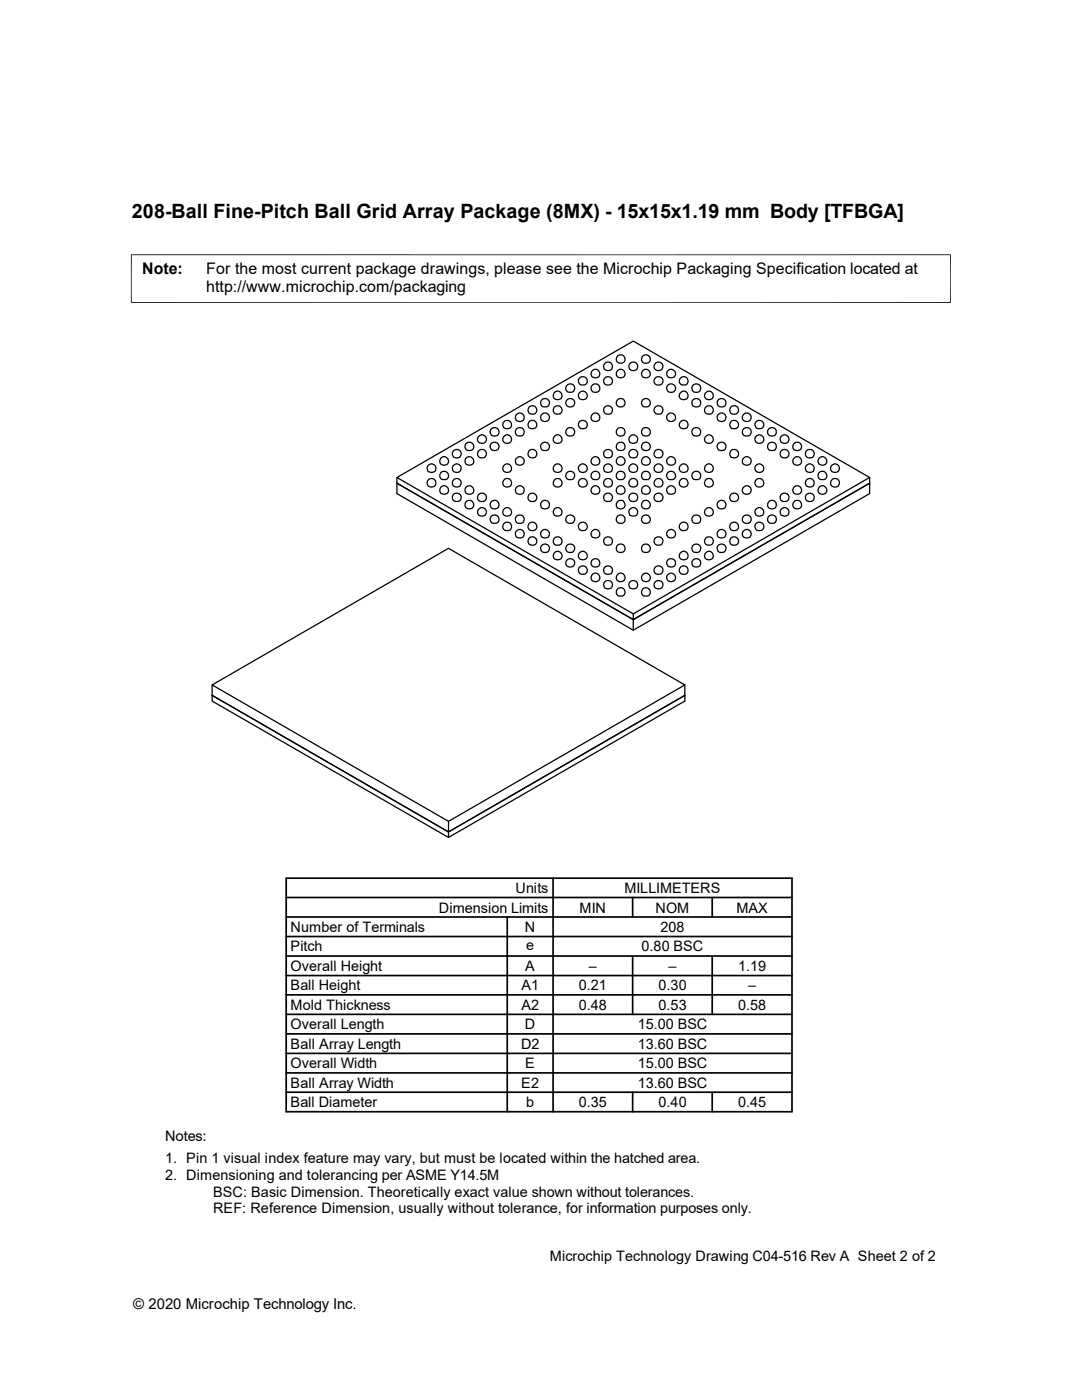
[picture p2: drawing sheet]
<svg xmlns="http://www.w3.org/2000/svg" width="216mm" height="279mm" viewBox="0 0 216 279" stroke-linecap="round" stroke-linejoin="round" font-family="sans-serif">
<g fill="none" stroke="#000" stroke-width=".25">
<path d="M108 79.9a.88 .88 0 0 1 1.4 0 .88 .88 0 0 1-.5 1.4 .88 .88 0 0 1-1-1zM110.7 78.2a.86 .86 0 0 1 1.4 .4 .86 .86 0 0 1-.7 1.2 .86 .86 0 0 1-1-1zM113 77a.88 .88 0 0 1 1.5 0 .88 .88 0 0 1-.5 1.3 .88 .88 0 0 1-1.1-1zM113 79.9a.88 .88 0 0 1 1.5 0 .88 .88 0 0 1-.5 1.4 .88 .88 0 0 1-1.1-1zM115.5 75.6a.88 .88 0 0 1 1.5-.1 .88 .88 0 0 1-.5 1.4 .88 .88 0 0 1-1.1-1zM115.5 78.5a.86 .86 0 0 1 1.4 0 .86 .86 0 0 1-.5 1.3 .86 .86 0 0 1-1-1zM118.1 74.1a.86 .86 0 0 1 1.4 0 .86 .86 0 0 1-.5 1.3 .86 .86 0 0 1-1.1-.9zM118.1 77a.88 .88 0 0 1 1.4 0 .88 .88 0 0 1-.5 1.3 .88 .88 0 0 1-1.1-1zM120.6 75.6a.88 .88 0 0 1 1.4-.1 .88 .88 0 0 1-.5 1.4 .88 .88 0 0 1-1.1-1zM120.8 72.4a.87 .87 0 0 1 1.4 .5 .87 .87 0 0 1-1 1.1 .87 .87 0 0 1-.6-1.3zM123.3 79.7a.88 .88 0 0 1 1.4 .4 .88 .88 0 0 1-.9 1.1 .88 .88 0 0 1-.7-1.3zM123.3 71a.88 .88 0 0 1 1.4 .4 .88 .88 0 0 1-.9 1.1 .88 .88 0 0 1-.7-1.3z"/>
<path d="M123.3 73.9a.86 .86 0 0 1 1.4 .4 .86 .86 0 0 1-.9 1.1 .86 .86 0 0 1-.7-1.3zM125.9 72.4a.87 .87 0 0 1 1.3 .5 .87 .87 0 0 1-.9 1.1 .87 .87 0 0 1-.7-1.3zM128.4 79.7a.88 .88 0 0 1 1.4 .4 .88 .88 0 0 1-1 1.1 .88 .88 0 0 1-.7-1.3zM128.4 71a.88 .88 0 0 1 1.4 .4 .88 .88 0 0 1-1 1.1 .88 .88 0 0 1-.7-1.3zM128.4 73.9a.86 .86 0 0 1 1.3 .3 .86 .86 0 0 1-.7 1.2 .86 .86 0 0 1-1-.9zM130.6 75.6a.88 .88 0 0 1 1.5-.1 .88 .88 0 0 1-.5 1.4 .88 .88 0 0 1-1.1-1zM130.9 72.4a.87 .87 0 0 1 1.4 .5 .87 .87 0 0 1-1 1.1 .87 .87 0 0 1-.7-1.3zM133.1 74.1a.86 .86 0 0 1 1.5 0 .86 .86 0 0 1-.5 1.3 .86 .86 0 0 1-1.1-.9zM133.1 77a.88 .88 0 0 1 1.5 0 .88 .88 0 0 1-.5 1.3 .88 .88 0 0 1-1.1-1zM135.7 75.6a.88 .88 0 0 1 1.4-.1 .88 .88 0 0 1-.5 1.4 .88 .88 0 0 1-1-1zM135.7 78.5a.86 .86 0 0 1 1.4 0 .86 .86 0 0 1-.5 1.3 .86 .86 0 0 1-1-1zM138.2 77a.88 .88 0 0 1 1.4 0 .88 .88 0 0 1-.5 1.3 .88 .88 0 0 1-1.1-1z"/>
<path d="M138.2 79.9a.88 .88 0 0 1 1.4 0 .88 .88 0 0 1-.5 1.4 .88 .88 0 0 1-1.1-1zM140.7 78.5a.85 .85 0 0 1 1.4 0 .85 .85 0 0 1-.5 1.3 .85 .85 0 0 1-1-1zM143.2 79.9a.88 .88 0 0 1 1.5 0 .88 .88 0 0 1-.5 1.4 .88 .88 0 0 1-1.1-1zM79.2 95.3l47.2-27.2 47.1 27.2-47.1 27.2zM79.2 96.4l47.2 27.3 47.1-27.3M79.2 95.3v3.2l47.2 27.3 47.1-27.3v-3.2M85.3 93a.86 .86 0 0 1 1.5 0 .86 .86 0 0 1-.5 1.3 .86 .86 0 0 1-1.1-1zM85.6 95.6a.87 .87 0 0 1 1.4 .5 .87 .87 0 0 1-1 1.1 .87 .87 0 0 1-.7-1.3zM88.1 97.1a.86 .86 0 0 1 1.4 .4 .86 .86 0 0 1-1 1.1 .86 .86 0 0 1-.6-1.2zM88.1 91.3a.86 .86 0 0 1 1.4 .4 .86 .86 0 0 1-1 1.1 .86 .86 0 0 1-.6-1.2zM88.1 94.2a.88 .88 0 0 1 1.4 .4 .88 .88 0 0 1-.9 1.1 .88 .88 0 0 1-.7-1.3zM90.4 98.8a.88 .88 0 0 1 1.4 0 .88 .88 0 0 1-.5 1.3 .88 .88 0 0 1-1-1z"/>
<path d="M90.4 90.1a.88 .88 0 0 1 1.4-.1 .88 .88 0 0 1-.5 1.4 .88 .88 0 0 1-1-1zM90.4 93a.86 .86 0 0 1 1.4 0 .86 .86 0 0 1-.5 1.3 .86 .86 0 0 1-1-1zM90.6 95.6a.87 .87 0 0 1 1.4 .5 .87 .87 0 0 1-.9 1.1 .87 .87 0 0 1-.7-1.3zM92.9 88.6a.89 .89 0 0 1 1.4-.1 .89 .89 0 0 1-.2 1.4 .89 .89 0 0 1-1.3-.6zM92.9 91.6a.89 .89 0 0 1 1.4-.2 .89 .89 0 0 1-.2 1.4 .89 .89 0 0 1-1.3-.6zM93.1 100a.87 .87 0 0 1 1.4 .5 .87 .87 0 0 1-.9 1.1 .87 .87 0 0 1-.7-1.3zM93.1 97.1a.86 .86 0 0 1 1.3 .4 .86 .86 0 0 1-.6 1.2 .86 .86 0 0 1-1-1zM95.4 98.8a.88 .88 0 0 1 1.5 0 .88 .88 0 0 1-.5 1.3 .88 .88 0 0 1-1.1-1zM95.7 87a.86 .86 0 0 1 1.2 .4 .86 .86 0 0 1-.7 1.1 .86 .86 0 0 1-.9-1zM95.7 89.8a.87 .87 0 0 1 1.3 .6 .87 .87 0 0 1-1 1 .87 .87 0 0 1-.6-1.3zM97.9 85.7a.88 .88 0 0 1 1.5 0 .88 .88 0 0 1-.5 1.3 .88 .88 0 0 1-1.1-.9zM98.2 88.4a.88 .88 0 0 1 1.3 .4 .88 .88 0 0 1-.8 1.2 .88 .88 0 0 1-.9-1z"/>
<path d="M98.2 100a.87 .87 0 0 1 1.3 .5 .87 .87 0 0 1-.9 1.1 .87 .87 0 0 1-.7-1.3zM100.5 84.3a.88 .88 0 0 1 1.4-.1 .88 .88 0 0 1-.5 1.4 .88 .88 0 0 1-1.1-1zM100.5 87.2a.86 .86 0 0 1 1.4 0 .86 .86 0 0 1-.5 1.3 .86 .86 0 0 1-1.1-1zM100.5 93a.86 .86 0 0 1 1.4 0 .86 .86 0 0 1-.5 1.3 .86 .86 0 0 1-1.1-1zM100.7 95.6a.86 .86 0 0 1 1.4 .5 .86 .86 0 0 1-1 1.1 .86 .86 0 0 1-.6-1.3zM103 85.7a.88 .88 0 0 1 1.4 0 .88 .88 0 0 1-.5 1.3 .88 .88 0 0 1-1.1-.9zM103 97.4a.86 .86 0 0 1 1.4-.1 .86 .86 0 0 1-.5 1.4 .86 .86 0 0 1-1.1-1zM103 82.8a.86 .86 0 0 1 1.4 0 .86 .86 0 0 1-.5 1.3 .86 .86 0 0 1-1.1-.9zM103.2 91.3a.86 .86 0 0 1 1.3 .5 .86 .86 0 0 1-.7 1.1 .86 .86 0 0 1-1-1zM105.7 89.8a.88 .88 0 0 1 1.4 .5 .88 .88 0 0 1-.9 1.1 .88 .88 0 0 1-.7-1.3zM105.7 98.6a.88 .88 0 0 1 1.4 .4 .88 .88 0 0 1-.9 1.1 .88 .88 0 0 1-.7-1.3zM105.7 81.1a.88 .88 0 0 1 1.4 .4 .88 .88 0 0 1-.9 1.2 .88 .88 0 0 1-.7-1.3z"/>
<path d="M105.7 84a.86 .86 0 0 1 1.4 .5 .86 .86 0 0 1-.9 1.1 .86 .86 0 0 1-.7-1.3zM108 82.8a.86 .86 0 0 1 1.4 0 .86 .86 0 0 1-.5 1.3 .86 .86 0 0 1-1-.9zM108.2 88.4a.88 .88 0 0 1 1.4 .4 .88 .88 0 0 1-.8 1.2 .88 .88 0 0 1-.9-1zM108.2 100a.87 .87 0 0 1 1.4 .5 .87 .87 0 0 1-.9 1.1 .87 .87 0 0 1-.7-1.3zM110.7 92.8a.86 .86 0 0 1 1.4 .3 .86 .86 0 0 1-.7 1.2 .86 .86 0 0 1-1-1zM110.7 95.6a.88 .88 0 0 1 1.4 .4 .88 .88 0 0 1-.7 1.2 .88 .88 0 0 1-1-.9zM110.7 81.1a.88 .88 0 0 1 1.4 .4 .88 .88 0 0 1-.9 1.2 .88 .88 0 0 1-.7-1.3zM110.7 87a.86 .86 0 0 1 1.4 .4 .86 .86 0 0 1-.9 1.1 .86 .86 0 0 1-.7-1.3zM113 94.4a.88 .88 0 0 1 1.5 0 .88 .88 0 0 1-.5 1.4 .88 .88 0 0 1-1.1-1zM113 85.7a.88 .88 0 0 1 1.5 0 .88 .88 0 0 1-.5 1.3 .88 .88 0 0 1-1.1-.9zM115.5 93a.86 .86 0 0 1 1.4 0 .86 .86 0 0 1-.5 1.3 .86 .86 0 0 1-1-1zM115.5 84.3a.88 .88 0 0 1 1.5-.1 .88 .88 0 0 1-.5 1.4 .88 .88 0 0 1-1.1-1z"/>
<path d="M115.8 95.6a.87 .87 0 0 1 1.3 .5 .87 .87 0 0 1-.9 1.1 .87 .87 0 0 1-.7-1.3zM118.1 94.4a.88 .88 0 0 1 1.4 0 .88 .88 0 0 1-.5 1.4 .88 .88 0 0 1-1.1-1zM118.1 82.8a.86 .86 0 0 1 1.4 0 .86 .86 0 0 1-.5 1.3 .86 .86 0 0 1-1.1-.9zM118.1 91.6a.86 .86 0 0 1 1.4-.1 .86 .86 0 0 1-.5 1.4 .86 .86 0 0 1-1.1-1zM118.3 97.1a.86 .86 0 0 1 1.3 .5 .86 .86 0 0 1-.7 1.1 .86 .86 0 0 1-1-1zM120.6 98.8a.88 .88 0 0 1 1.4 0 .88 .88 0 0 1-.5 1.3 .88 .88 0 0 1-1.1-1zM120.6 81.4a.88 .88 0 0 1 1.4-.1 .88 .88 0 0 1-.5 1.4 .88 .88 0 0 1-1.1-1zM120.6 93a.86 .86 0 0 1 1.4 0 .86 .86 0 0 1-.5 1.3 .86 .86 0 0 1-1.1-1zM120.8 95.6a.87 .87 0 0 1 1.4 .5 .87 .87 0 0 1-1 1.1 .87 .87 0 0 1-.6-1.3zM120.8 89.8a.87 .87 0 0 1 1.3 .6 .87 .87 0 0 1-1 1 .87 .87 0 0 1-.5-1.3zM123.3 97.1a.86 .86 0 0 1 1.4 .4 .86 .86 0 0 1-.9 1.1 .86 .86 0 0 1-.7-1.2zM123.3 100a.88 .88 0 0 1 1.4 .4 .88 .88 0 0 1-.7 1.2 .88 .88 0 0 1-1-1z"/>
<path d="M123.3 85.5a.88 .88 0 0 1 1.4 .4 .88 .88 0 0 1-.9 1.1 .88 .88 0 0 1-.7-1.3zM123.3 88.4a.86 .86 0 0 1 1.4 .4 .86 .86 0 0 1-.9 1.1 .86 .86 0 0 1-.7-1.3zM123.3 91.3a.86 .86 0 0 1 1.4 .4 .86 .86 0 0 1-.9 1.1 .86 .86 0 0 1-.7-1.2zM123.3 94.2a.88 .88 0 0 1 1.4 .4 .88 .88 0 0 1-.9 1.1 .88 .88 0 0 1-.7-1.3zM125.6 98.8a.88 .88 0 0 1 1.5 0 .88 .88 0 0 1-.6 1.3 .88 .88 0 0 1-1-1zM125.6 93a.86 .86 0 0 1 1.4 0 .86 .86 0 0 1-.5 1.3 .86 .86 0 0 1-1-1zM125.9 87a.86 .86 0 0 1 1.2 .4 .86 .86 0 0 1-.7 1.1 .86 .86 0 0 1-.9-1zM125.9 89.8a.87 .87 0 0 1 1.3 .6 .87 .87 0 0 1-1 1 .87 .87 0 0 1-.6-1.3zM125.9 95.6a.87 .87 0 0 1 1.3 .5 .87 .87 0 0 1-.9 1.1 .87 .87 0 0 1-.7-1.3zM128.4 100a.88 .88 0 0 1 1.3 .4 .88 .88 0 0 1-.7 1.2 .88 .88 0 0 1-1-1zM128.4 85.5a.88 .88 0 0 1 1.4 .4 .88 .88 0 0 1-1 1.1 .88 .88 0 0 1-.7-1.3zM128.4 88.4a.88 .88 0 0 1 1.3 .4 .88 .88 0 0 1-.7 1.2 .88 .88 0 0 1-1-1z"/>
<path d="M128.4 91.3a.86 .86 0 0 1 1.3 .4 .86 .86 0 0 1-.9 1.1 .86 .86 0 0 1-.7-1.2zM128.4 94.2a.88 .88 0 0 1 1.4 .4 .88 .88 0 0 1-1 1.1 .88 .88 0 0 1-.7-1.3zM128.4 97.1a.86 .86 0 0 1 1.3 .4 .86 .86 0 0 1-.7 1.2 .86 .86 0 0 1-1-1zM130.6 93a.86 .86 0 0 1 1.5 0 .86 .86 0 0 1-.5 1.3 .86 .86 0 0 1-1.1-1zM130.9 81.1a.87 .87 0 0 1 1.3 .6 .87 .87 0 0 1-1 1 .87 .87 0 0 1-.6-1.3zM130.9 89.8a.87 .87 0 0 1 1.3 .6 .87 .87 0 0 1-1 1 .87 .87 0 0 1-.6-1.3zM130.9 95.6a.87 .87 0 0 1 1.4 .5 .87 .87 0 0 1-1 1.1 .87 .87 0 0 1-.7-1.3zM130.9 98.6a.87 .87 0 0 1 1.3 .5 .87 .87 0 0 1-1 1 .87 .87 0 0 1-.6-1.3zM133.1 82.8a.86 .86 0 0 1 1.5 0 .86 .86 0 0 1-.5 1.3 .86 .86 0 0 1-1.1-.9zM133.1 91.6a.86 .86 0 0 1 1.5-.1 .86 .86 0 0 1-.5 1.4 .86 .86 0 0 1-1.1-1zM133.1 94.4a.88 .88 0 0 1 1.5 0 .88 .88 0 0 1-.5 1.4 .88 .88 0 0 1-1.1-1zM133.1 97.4a.86 .86 0 0 1 1.5-.1 .86 .86 0 0 1-.5 1.4 .86 .86 0 0 1-1.1-1z"/>
<path d="M135.7 84.3a.88 .88 0 0 1 1.4-.1 .88 .88 0 0 1-.5 1.4 .88 .88 0 0 1-1-1zM135.7 93a.86 .86 0 0 1 1.4 0 .86 .86 0 0 1-.5 1.3 .86 .86 0 0 1-1-1zM135.9 95.6a.86 .86 0 0 1 1.4 .5 .86 .86 0 0 1-.9 1.1 .86 .86 0 0 1-.7-1.3zM138.2 85.7a.88 .88 0 0 1 1.4 0 .88 .88 0 0 1-.5 1.3 .88 .88 0 0 1-1.1-.9zM138.2 94.4a.9 .9 0 0 1 1.2-.3 .9 .9 0 0 1 .3 1.2 .9 .9 0 0 1-1.2 .4l-.2-.2a.95 .95 0 0 1-.1-1.1zM140.7 87.2a.85 .85 0 0 1 1.4 0 .85 .85 0 0 1-.5 1.3 .85 .85 0 0 1-1-1zM140.7 93a.85 .85 0 0 1 1.4 0 .85 .85 0 0 1-.5 1.3 .85 .85 0 0 1-1-1zM140.7 81.4a.87 .87 0 0 1 1.5-.1 .87 .87 0 0 1-.6 1.4 .87 .87 0 0 1-1-1zM141 95.6a.86 .86 0 0 1 1.3 .5 .86 .86 0 0 1-.9 1.1 .86 .86 0 0 1-.7-1.3zM143.2 88.6a.88 .88 0 0 1 1.5 0 .88 .88 0 0 1-.5 1.4 .88 .88 0 0 1-1.1-1zM143.2 82.8a.86 .86 0 0 1 1.4 0 .86 .86 0 0 1-.5 1.3 .86 .86 0 0 1-1-.9zM143.5 100a.87 .87 0 0 1 1.3 .5 .87 .87 0 0 1-.9 1.1 .87 .87 0 0 1-.7-1.3z"/>
<path d="M146 89.8a.88 .88 0 0 1 1.4 .5 .88 .88 0 0 1-1 1.1 .88 .88 0 0 1-.6-1.3zM146 98.6a.88 .88 0 0 1 1.4 .4 .88 .88 0 0 1-1 1.1 .88 .88 0 0 1-.6-1.3zM146 81.1a.88 .88 0 0 1 1.4 .4 .88 .88 0 0 1-1 1.2 .88 .88 0 0 1-.6-1.3zM146 84a.88 .88 0 0 1 1.3 .4 .88 .88 0 0 1-.7 1.2 .88 .88 0 0 1-1-1zM148.3 82.8a.86 .86 0 0 1 1.4 0 .86 .86 0 0 1-.5 1.3 .86 .86 0 0 1-1.1-.9zM148.3 85.7a.88 .88 0 0 1 1.4 0 .88 .88 0 0 1-.5 1.3 .88 .88 0 0 1-1.1-.9zM148.5 91.3a.86 .86 0 0 1 1.3 .5 .86 .86 0 0 1-.7 1.1 .86 .86 0 0 1-1-1zM148.5 97.1a.86 .86 0 0 1 1.3 .5 .86 .86 0 0 1-.7 1.1 .86 .86 0 0 1-1-1zM150.7 93a.86 .86 0 0 1 1.5 0 .86 .86 0 0 1-.5 1.3 .86 .86 0 0 1-1.1-1zM150.7 84.3a.88 .88 0 0 1 1.5-.1 .88 .88 0 0 1-.5 1.4 .88 .88 0 0 1-1.1-1zM150.7 87.2a.86 .86 0 0 1 1.5 0 .86 .86 0 0 1-.5 1.3 .86 .86 0 0 1-1.1-1zM151 95.6a.87 .87 0 0 1 1.4 .5 .87 .87 0 0 1-1 1.1 .87 .87 0 0 1-.7-1.3z"/>
<path d="M153.3 85.7a.88 .88 0 0 1 1.4 0 .88 .88 0 0 1-.5 1.3 .88 .88 0 0 1-1-.9zM153.3 88.6a.88 .88 0 0 1 1.4 0 .88 .88 0 0 1-.5 1.4 .88 .88 0 0 1-1-1zM153.5 100a.86 .86 0 0 1 1.4 .5 .86 .86 0 0 1-.9 1 .86 .86 0 0 1-.7-1.2zM155.8 98.8a.88 .88 0 0 1 1.4 0 .88 .88 0 0 1-.5 1.3 .88 .88 0 0 1-1-1zM155.8 87.2a.86 .86 0 0 1 1.4 0 .86 .86 0 0 1-.5 1.3 .86 .86 0 0 1-1-1zM155.8 90.1a.88 .88 0 0 1 1.4-.1 .88 .88 0 0 1-.5 1.4 .88 .88 0 0 1-1-1zM158.3 88.6a.87 .87 0 0 1 1.5 0 .87 .87 0 0 1-.5 1.4 .87 .87 0 0 1-1.1-1zM158.3 91.6a.85 .85 0 0 1 1.4-.1 .85 .85 0 0 1-.5 1.3 .85 .85 0 0 1-1-.9zM158.3 97.4a.85 .85 0 0 1 1.4-.1 .85 .85 0 0 1-.5 1.3 .85 .85 0 0 1-1-.9zM158.6 100a.86 .86 0 0 1 1.3 .5 .86 .86 0 0 1-.9 1 .86 .86 0 0 1-.7-1.2zM160.8 93a.86 .86 0 0 1 1.4 0 .86 .86 0 0 1-.5 1.3 .86 .86 0 0 1-1-1zM160.8 98.8a.88 .88 0 0 1 1.5 0 .88 .88 0 0 1-.5 1.3 .88 .88 0 0 1-1.1-1z"/>
<path d="M161.1 89.8a.87 .87 0 0 1 1.3 .6 .87 .87 0 0 1-1 1 .87 .87 0 0 1-.6-1.3zM161.1 95.6a.87 .87 0 0 1 1.3 .5 .87 .87 0 0 1-.9 1.1 .87 .87 0 0 1-.7-1.3zM163.6 91.3a.86 .86 0 0 1 1.3 .4 .86 .86 0 0 1-.9 1.1 .86 .86 0 0 1-.6-1.2zM163.6 94.2a.88 .88 0 0 1 1.4 .4 .88 .88 0 0 1-1 1.1 .88 .88 0 0 1-.6-1.3zM163.6 97.1a.86 .86 0 0 1 1.3 .4 .86 .86 0 0 1-.9 1.1 .86 .86 0 0 1-.6-1.2zM165.9 93a.86 .86 0 0 1 1.4 0 .86 .86 0 0 1-.5 1.3 .86 .86 0 0 1-1.1-1zM166.1 95.6a.87 .87 0 0 1 1.4 .5 .87 .87 0 0 1-1 1.1 .87 .87 0 0 1-.6-1.3zM95.4 101.7a.86 .86 0 0 1 1.4 0 .86 .86 0 0 1-.5 1.3 .86 .86 0 0 1-1-.9zM97.9 103.2a.88 .88 0 0 1 1.5-.1 .88 .88 0 0 1-.5 1.4 .88 .88 0 0 1-1.1-1zM100.5 104.6a.88 .88 0 0 1 1.4 0 .88 .88 0 0 1-.5 1.3 .88 .88 0 0 1-1.1-1zM100.7 101.5a.86 .86 0 0 1 1.3 .4 .86 .86 0 0 1-.7 1.1 .86 .86 0 0 1-1-.9zM103 103.2a.88 .88 0 0 1 1.4-.1 .88 .88 0 0 1-.5 1.4 .88 .88 0 0 1-1.1-1z"/>
<path d="M103.2 105.8a.86 .86 0 0 1 1.3 .5 .86 .86 0 0 1-.7 1.1 .86 .86 0 0 1-1-1zM105.7 107.3a.88 .88 0 0 1 1.4 .4 .88 .88 0 0 1-.9 1.1 .88 .88 0 0 1-.7-1.3zM105.7 104.4a.88 .88 0 0 1 1.4 .4 .88 .88 0 0 1-.9 1.1 .88 .88 0 0 1-.7-1.3zM108.2 108.7a.87 .87 0 0 1 1.4 .6 .87 .87 0 0 1-1 1 .87 .87 0 0 1-.6-1.3zM108.2 105.8a.86 .86 0 0 1 1.3 .5 .86 .86 0 0 1-.7 1.1 .86 .86 0 0 1-.9-1zM110.7 101.5a.86 .86 0 0 1 1.4 .3 .86 .86 0 0 1-.7 1.2 .86 .86 0 0 1-1-.9zM110.7 107.3a.88 .88 0 0 1 1.4 .4 .88 .88 0 0 1-.9 1.1 .88 .88 0 0 1-.7-1.3zM110.7 110.2a.86 .86 0 0 1 1.4 .4 .86 .86 0 0 1-.9 1.1 .86 .86 0 0 1-.7-1.3zM113 103.2a.88 .88 0 0 1 1.5-.1 .88 .88 0 0 1-.5 1.4 .88 .88 0 0 1-1.1-1zM113.3 108.7a.87 .87 0 0 1 1.3 .6 .87 .87 0 0 1-1 1 .87 .87 0 0 1-.6-1.3zM113.3 111.6a.88 .88 0 0 1 1.3 .5 .88 .88 0 0 1-.8 1.1 .88 .88 0 0 1-.9-1zM115.5 104.6a.88 .88 0 0 1 1.5 0 .88 .88 0 0 1-.5 1.3 .88 .88 0 0 1-1.1-1z"/>
<path d="M115.5 113.3a.88 .88 0 0 1 1.5 0 .88 .88 0 0 1-.5 1.4 .88 .88 0 0 1-1.1-1zM115.8 110.2a.86 .86 0 0 1 1.3 .4 .86 .86 0 0 1-.8 1.2 .86 .86 0 0 1-.9-1zM118.1 106.1a.86 .86 0 0 1 1.4 0 .86 .86 0 0 1-.5 1.3 .86 .86 0 0 1-1.1-1zM118.1 111.9a.88 .88 0 0 1 1.4-.1 .88 .88 0 0 1-.5 1.4 .88 .88 0 0 1-1.1-1zM118.1 114.8a.86 .86 0 0 1 1.4 0 .86 .86 0 0 1-.5 1.3 .86 .86 0 0 1-1.1-1zM120.6 113.3a.88 .88 0 0 1 1.4 0 .88 .88 0 0 1-.5 1.4 .88 .88 0 0 1-1.1-1zM120.6 116.2a.86 .86 0 0 1 1.4 0 .86 .86 0 0 1-.5 1.3 .86 .86 0 0 1-1.1-.9zM120.8 107.3a.87 .87 0 0 1 1.3 .5 .87 .87 0 0 1-1 1 .87 .87 0 0 1-.5-1.3zM123.3 102.9a.88 .88 0 0 1 1.4 .4 .88 .88 0 0 1-.9 1.2 .88 .88 0 0 1-.7-1.3zM123.3 108.7a.88 .88 0 0 1 1.4 .4 .88 .88 0 0 1-.9 1.2 .88 .88 0 0 1-.7-1.3zM123.3 114.6a.86 .86 0 0 1 1.4 .4 .86 .86 0 0 1-.9 1.1 .86 .86 0 0 1-.7-1.3zM123.3 117.4a.88 .88 0 0 1 1.4 .5 .88 .88 0 0 1-.9 1.1 .88 .88 0 0 1-.7-1.3z"/>
<path d="M125.6 101.7a.86 .86 0 0 1 1.4 0 .86 .86 0 0 1-.5 1.3 .86 .86 0 0 1-1-.9zM125.6 116.2a.86 .86 0 0 1 1.4 0 .86 .86 0 0 1-.5 1.3 .86 .86 0 0 1-1-.9zM128.4 102.9a.88 .88 0 0 1 1.4 .4 .88 .88 0 0 1-1 1.2 .88 .88 0 0 1-.7-1.3zM128.4 108.7a.88 .88 0 0 1 1.4 .4 .88 .88 0 0 1-1 1.2 .88 .88 0 0 1-.7-1.3zM128.4 114.6a.86 .86 0 0 1 1.3 .4 .86 .86 0 0 1-.9 1.1 .86 .86 0 0 1-.7-1.3zM128.4 117.4a.88 .88 0 0 1 1.4 .5 .88 .88 0 0 1-1 1.1 .88 .88 0 0 1-.7-1.3zM130.6 113.3a.88 .88 0 0 1 1.5 0 .88 .88 0 0 1-.5 1.4 .88 .88 0 0 1-1.1-1zM130.9 107.3a.87 .87 0 0 1 1.3 .5 .87 .87 0 0 1-1 1 .87 .87 0 0 1-.6-1.3zM130.9 116a.86 .86 0 0 1 1.3 .4 .86 .86 0 0 1-.8 1.2 .86 .86 0 0 1-.9-1zM133.1 106.1a.86 .86 0 0 1 1.5 0 .86 .86 0 0 1-.5 1.3 .86 .86 0 0 1-1.1-1zM133.1 111.9a.88 .88 0 0 1 1.5-.1 .88 .88 0 0 1-.5 1.4 .88 .88 0 0 1-1.1-1zM133.1 114.8a.86 .86 0 0 1 1.5 0 .86 .86 0 0 1-.5 1.3 .86 .86 0 0 1-1.1-1z"/>
<path d="M135.7 110.4a.86 .86 0 0 1 1.4 0 .86 .86 0 0 1-.5 1.3 .86 .86 0 0 1-1-.9zM135.7 113.3a.88 .88 0 0 1 1.4 0 .88 .88 0 0 1-.5 1.4 .88 .88 0 0 1-1-1zM135.7 104.6a.88 .88 0 0 1 1.4 0 .88 .88 0 0 1-.5 1.3 .88 .88 0 0 1-1-1zM138.2 109a.88 .88 0 0 1 1.4-.1 .88 .88 0 0 1-.5 1.4 .88 .88 0 0 1-1.1-1zM138.2 111.9a.88 .88 0 0 1 1.4-.1 .88 .88 0 0 1-.5 1.4 .88 .88 0 0 1-1.1-1zM138.2 103.2a.88 .88 0 0 1 1.4-.1 .88 .88 0 0 1-.5 1.4 .88 .88 0 0 1-1.1-1zM140.7 110.4a.85 .85 0 0 1 1.4 0 .85 .85 0 0 1-.5 1.3 .85 .85 0 0 1-1-.9zM140.7 101.7a.85 .85 0 0 1 1.4 0 .85 .85 0 0 1-.5 1.3 .85 .85 0 0 1-1-.9zM140.7 107.5a.87 .87 0 0 1 1.5 0 .87 .87 0 0 1-.6 1.3 .87 .87 0 0 1-1-.9zM143.2 106.1a.86 .86 0 0 1 1.4 0 .86 .86 0 0 1-.5 1.3 .86 .86 0 0 1-1-1zM143.2 109a.88 .88 0 0 1 1.5-.1 .88 .88 0 0 1-.5 1.4 .88 .88 0 0 1-1.1-1zM146 104.4a.88 .88 0 0 1 1.4 .4 .88 .88 0 0 1-1 1.1 .88 .88 0 0 1-.6-1.3z"/>
<path d="M146 107.3a.88 .88 0 0 1 1.4 .4 .88 .88 0 0 1-1 1.1 .88 .88 0 0 1-.6-1.3zM148.3 103.2a.88 .88 0 0 1 1.4-.1 .88 .88 0 0 1-.5 1.4 .88 .88 0 0 1-1.1-1zM148.5 105.8a.86 .86 0 0 1 1.3 .5 .86 .86 0 0 1-.7 1.1 .86 .86 0 0 1-1-1zM150.7 101.7a.86 .86 0 0 1 1.5 0 .86 .86 0 0 1-.5 1.3 .86 .86 0 0 1-1.1-.9zM150.7 104.6a.88 .88 0 0 1 1.5 0 .88 .88 0 0 1-.5 1.3 .88 .88 0 0 1-1.1-1zM153.3 103.2a.88 .88 0 0 1 1.4-.1 .88 .88 0 0 1-.5 1.4 .88 .88 0 0 1-1-1zM155.8 101.7a.86 .86 0 0 1 1.4 0 .86 .86 0 0 1-.5 1.3 .86 .86 0 0 1-1-.9zM42.3 136.7l47.2-27.3 47.2 27.3-47.2 27.2zM42.3 136.7v2.1l47.2 27.2 47.2-27.2-47.2 27.2-47.2-27.2v1.1l47.2 27.2 47.2-27.2v-3.2M126.4 122.5v3.3M89.5 163.9v3.2"/>
</g>
<path d="M26.1 50.8h163.6M26.2 50.8v9.7M189.7 50.8v9.7M26.1 60.4h163.6" fill="none" stroke="#000" stroke-width=".2"/>
<g fill="none" stroke="#000" stroke-width=".34">
<path d="M57.1 175.3h100.9v46.6h-100.9zM57.1 179.1h100.9M110.4 175.3v46.6M126.2 179.1v3.9M142.1 179.1v3.9M57.1 194.7h100.9M57.1 190.8h100.9M57.1 186.9h100.9M57.1 183h100.9M57.1 198.5h100.9M101.2 183v38.9M126.2 190.8v11.6"/>
<path d="M142.1 190.8v11.6M57.1 206.3h100.9M57.1 214.1h100.9M57.1 210.2h100.9M57.1 218h100.9M57.1 202.4h100.9M126.2 218v3.9M142.1 218v3.9"/>
</g>
<text font-size="3.9" x="26.3" y="43.5">208-Ball Fine-Pitch Ball Grid Array Package (8MX) - 15x15x1.19 mm Body [TFBGA]</text>
<g font-size="3.2">
<text x="28.4" y="54.6">Note:</text>
<text x="41.1" y="54.6">For the most current package drawings, please see the Microchip Packaging Specification located at</text>
<text x="41.1" y="58.3">http://www.microchip.com/packaging</text>
</g>
<text font-size="3" x="26.6" y="261.3">© 2020 Microchip Technology Inc.</text>
<g font-size="2.9">
<text x="102.9" y="178.2">Units</text>
<text x="124.6" y="178.2">MILLIMETERS</text>
<text x="58" y="186">Number of Terminals</text>
<text x="87.5" y="182.1">Dimension Limits</text>
<text x="104.7" y="186">N</text>
<text x="115.7" y="182.1">MIN</text>
<text x="130.8" y="182.1">NOM</text>
<text x="131.8" y="186">208</text>
<text x="146.9" y="182.1">MAX</text>
<text x="58" y="189.9">Pitch</text>
<text x="105" y="189.6">e</text>
<text x="128" y="189.9">0.80 BSC</text>
<text x="58" y="193.8">Overall Height</text>
<text x="58" y="197.7">Ball Height</text>
<text x="104.1" y="197.7">A1</text>
<text x="104.8" y="193.8">A</text>
<text x="115.5" y="197.7">0.21</text>
<text x="117.5" y="193.8">–</text>
<text x="131.4" y="197.7">0.30</text>
<text x="133.4" y="193.8">–</text>
<text x="147.3" y="193.8">1.19</text>
<text x="149.3" y="197.7">–</text>
<text x="58" y="201.5">Mold Thickness</text>
<text x="104.1" y="201.5">A2</text>
<text x="115.5" y="201.5">0.48</text>
<text x="131.4" y="201.5">0.53</text>
<text x="147.3" y="201.5">0.58</text>
<text x="58" y="205.4">Overall Length</text>
<text x="58" y="209.3">Ball Array Length</text>
<text x="104" y="209.3">D2</text>
<text x="104.7" y="205.4">D</text>
<text x="127.3" y="205.4">15.00 BSC</text>
<text x="127.3" y="209.3">13.60 BSC</text>
<text x="58" y="213.2">Overall Width</text>
<text x="104.8" y="213.2">E</text>
<text x="127.3" y="213.2">15.00 BSC</text>
<text x="58" y="221">Ball Diameter</text>
<text x="58" y="217.1">Ball Array Width</text>
<text x="104" y="217.1">E2</text>
<text x="105" y="220.9">b</text>
<text x="115.5" y="221">0.35</text>
<text x="127.3" y="217.1">13.60 BSC</text>
<text x="131.4" y="221">0.40</text>
<text x="147.3" y="221">0.45</text>
<text x="32.9" y="227.6">Notes:</text>
<text x="32.9" y="232.2">1. Pin 1 visual index feature may vary, but must be located within the hatched area.</text>
<text x="32.9" y="235.5">2. Dimensioning and tolerancing per ASME Y14.5M</text>
<text x="42.5" y="238.8">BSC: Basic Dimension. Theoretically exact value shown without tolerances.</text>
<text x="42.5" y="242.1">REF: Reference Dimension, usually without tolerance, for information purposes only.</text>
<text x="109.7" y="251.6">Microchip Technology Drawing C04-516 Rev A Sheet 2 of 2</text>
</g>
</svg>
